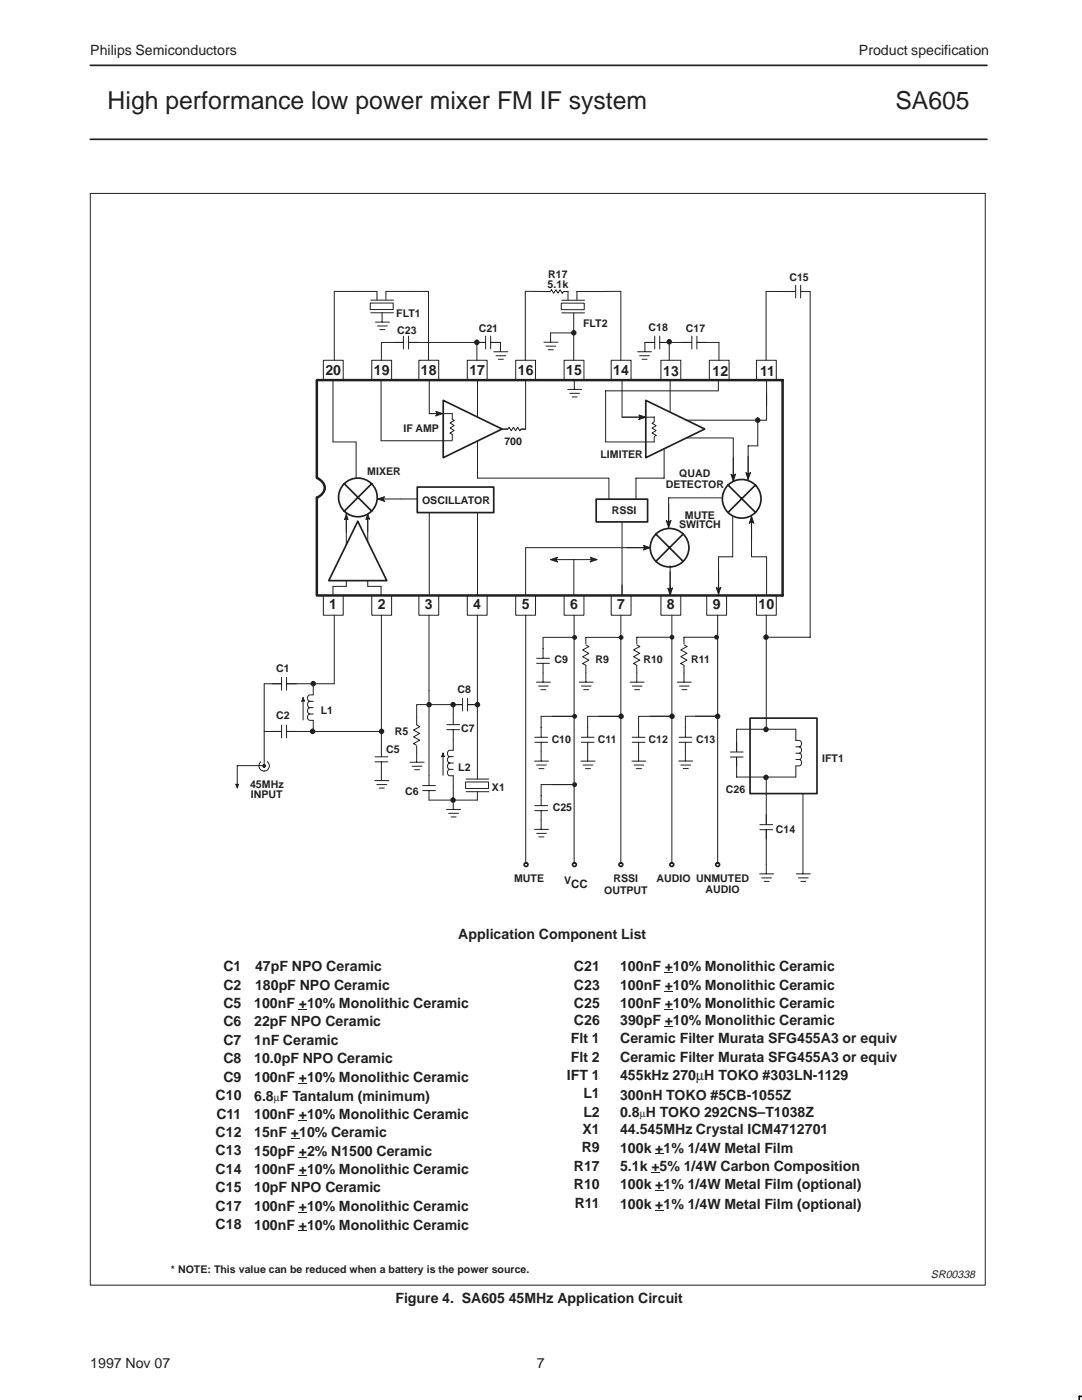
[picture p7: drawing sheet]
<svg xmlns="http://www.w3.org/2000/svg" width="216mm" height="279mm" viewBox="0 0 216 279" stroke-linecap="round" stroke-linejoin="round" font-family="sans-serif">
<path d="M18 13h178.9M18 27.8h178.9" fill="none" stroke="#231f20" stroke-width=".34"/>
<path d="M80 99.6h5.7" fill="none" stroke="#231f20" stroke-width=".2"/>
<path d="M64.5 71.9h4v4h-4z" fill-rule="evenodd" fill="#fff"/>
<path d="M18 38.6h178.6v217.9h-178.6zM64.5 71.9h4v4h-4z" fill="none" stroke="#231f20" stroke-width=".2"/>
<path d="M128.9 79.9l11.7 5.7-11.7 5.7z" fill="#fff"/>
<path d="M140.6 85.6l-11.7-5.7v11.4l11.7-5.7" fill="none" stroke="#231f20" stroke-width=".34"/>
<path d="M66.4 75.9v12.3" fill="none" stroke="#231f20" stroke-width=".2"/>
<circle cx="152.9" cy="121.8" r=".38" fill="#fff"/>
<circle cx="152.9" cy="121.8" r=".38" fill="none" stroke="#231f20" stroke-width=".34"/>
<g fill="none" stroke="#231f20" stroke-width=".2">
<path d="M76 75.9v12.1M85.7 75.9v6.6M95.3 75.9v19.5M104.9 75.9v9.7M124.1 75.9v7.4M133.7 75.9v6.4M143.3 75.9v2.1M153 75.9v5.1M85.7 99.6v21.8M66.4 117v4.4M76 117v4.4M95.3 101.4v20"/>
<path d="M104.9 109.3v12.1M114.5 111.7v9.7M124.1 104.2v17.2M133.7 112.9v8.5M153 111.1v10.3"/>
</g>
<path d="M88.4 79.9l11.7 5.7-11.7 5.7z" fill="#fff"/>
<path d="M100.1 85.6l-11.7-5.7v11.4l11.7-5.7" fill="none" stroke="#231f20" stroke-width=".34"/>
<path d="M119 99.6h10.2v4.6h-10.2z" fill-rule="evenodd" fill="#fff"/>
<g fill="none" stroke="#231f20" stroke-width=".34">
<path d="M119 99.6h10.2v4.6h-10.2zM130.9 106.6l5.4 5.4M136.3 106.6l-5.4 5.4"/>
<circle cx="133.6" cy="109.3" r="3.9"/>
</g>
<circle cx="114.5" cy="121.8" r=".38" fill="#fff"/>
<circle cx="114.5" cy="121.8" r=".38" fill="none" stroke="#231f20" stroke-width=".34"/>
<circle cx="76.1" cy="121.8" r=".38" fill="#fff"/>
<circle cx="76.1" cy="121.8" r=".38" fill="none" stroke="#231f20" stroke-width=".34"/>
<circle cx="104.9" cy="121.8" r=".38" fill="#fff"/>
<circle cx="104.9" cy="121.8" r=".38" fill="none" stroke="#231f20" stroke-width=".34"/>
<circle cx="95.2" cy="121.8" r=".38" fill="#fff"/>
<circle cx="95.2" cy="121.8" r=".38" fill="none" stroke="#231f20" stroke-width=".34"/>
<circle cx="85.6" cy="121.8" r=".38" fill="#fff"/>
<circle cx="85.6" cy="121.8" r=".38" fill="none" stroke="#231f20" stroke-width=".34"/>
<circle cx="66.4" cy="121.8" r=".38" fill="#fff"/>
<circle cx="66.4" cy="121.8" r=".38" fill="none" stroke="#231f20" stroke-width=".34"/>
<path d="M66.4 88.2h4.7v9.5M76 88h14.2M85.7 82.5h1.9M95.3 95.4h26.2v4.2M132.5 89.5v5.9h-5.6v4.2M66.4 117h2.7M69.1 100.8v8M73.4 100.8v8M73.4 117h2.6" fill="none" stroke="#231f20" stroke-width=".2"/>
<path d="M87 82.1l1.3 .4-1.3 .5 .1-.4z" fill-rule="evenodd" fill="#231f20" stroke="#231f20" stroke-width=".2"/>
<circle cx="71.4" cy="99.3" r="3.9" fill="#fff"/>
<g fill="none" stroke="#231f20" stroke-width=".34">
<path d="M68.7 96.5l5.5 5.5M74.2 96.5l-5.5 5.5"/>
<circle cx="71.4" cy="99.3" r="3.9"/>
</g>
<path d="M76.1 99.6h3.9" fill="none" stroke="#231f20" stroke-width=".2"/>
<path d="M75.3 99.6l1.4-.5-.2 .5 .2 .4z" fill-rule="evenodd" fill="#231f20" stroke="#231f20" stroke-width=".2"/>
<path d="M83.3 97.2h15.2v5.1h-15.2z" fill-rule="evenodd" fill="#fff"/>
<path d="M83.3 97.2h15.2v5.1h-15.2z" fill="none" stroke="#231f20" stroke-width=".34"/>
<g fill="none" stroke="#231f20" stroke-width=".2">
<path d="M153 78.4v5.5M100.1 85.6h4.8M124.1 83.3h6.4M137 87.4h9.3v9.6M151.2 89h-1.9v8M69.1 103.2v3M73.4 103.2v2.9M104.9 109.3h24.7M110.6 111.7h7.8M124.1 116.7v3.9M146.2 103.1v8h-2.8v7.7M150 103.1v8h3"/>
<path d="M150 103.8v3.9"/>
</g>
<g fill="#231f20" stroke="#231f20" stroke-width=".2">
<path d="M127.5 82.8l1.4 .5-1.4 .4 .2-.4z" fill-rule="evenodd"/>
<path d="M69.1 102.7l.3 1-.3-.1-.3 .1z" fill-rule="evenodd"/>
<path d="M73.4 102.6l.3 1-.3-.1-.4 .1z" fill-rule="evenodd"/>
<path d="M109.8 111.7l1.4-.5-.2 .5 .2 .4z" fill-rule="evenodd"/>
<path d="M117.8 111.2l1.4 .5-1.4 .4 .2-.4z" fill-rule="evenodd"/>
<path d="M123.7 120l.4 .2 .5-.2-.5 1.4z" fill-rule="evenodd"/>
<path d="M150 103l.4 1.4-.4-.2-.5 .2z" fill-rule="evenodd"/>
</g>
<circle cx="148" cy="99.5" r="3.9" fill="#fff"/>
<g fill="none" stroke="#231f20" stroke-width=".34">
<path d="M145.3 96.8l5.4 5.5M150.7 96.8l-5.4 5.5"/>
<circle cx="148" cy="99.5" r="3.9"/>
</g>
<path d="M149.3 91v3.9M133.7 116.7v3.9" fill="none" stroke="#231f20" stroke-width=".2"/>
<g fill="#231f20" stroke="#231f20" stroke-width=".2">
<path d="M148.8 94.3l.5 .2 .4-.2-.4 1.4z" fill-rule="evenodd"/>
<path d="M133.3 120l.4 .2 .5-.2-.5 1.4z" fill-rule="evenodd"/>
</g>
<path d="M74.2 71.9h3.9v4h-3.9z" fill-rule="evenodd" fill="#fff"/>
<path d="M74.2 71.9h3.9v4h-3.9z" fill="none" stroke="#231f20" stroke-width=".2"/>
<path d="M83.6 71.9h3.9v4h-3.9z" fill-rule="evenodd" fill="#fff"/>
<path d="M83.6 71.9h3.9v4h-3.9z" fill="none" stroke="#231f20" stroke-width=".2"/>
<path d="M93.2 71.9h4v4h-4z" fill-rule="evenodd" fill="#fff"/>
<path d="M93.2 71.9h4v4h-4z" fill="none" stroke="#231f20" stroke-width=".2"/>
<path d="M102.9 71.9h4v4h-4z" fill-rule="evenodd" fill="#fff"/>
<path d="M102.9 71.9h4v4h-4z" fill="none" stroke="#231f20" stroke-width=".2"/>
<path d="M112.6 71.9h3.9v4h-3.9z" fill-rule="evenodd" fill="#fff"/>
<path d="M112.6 71.9h3.9v4h-3.9z" fill="none" stroke="#231f20" stroke-width=".2"/>
<path d="M122 71.9h3.9v4h-3.9z" fill-rule="evenodd" fill="#fff"/>
<path d="M122 71.9h3.9v4h-3.9z" fill="none" stroke="#231f20" stroke-width=".2"/>
<path d="M131.9 71.9h3.9v4h-3.9z" fill-rule="evenodd" fill="#fff"/>
<path d="M131.9 71.9h3.9v4h-3.9z" fill="none" stroke="#231f20" stroke-width=".2"/>
<path d="M141.5 71.9h4v4h-4z" fill-rule="evenodd" fill="#fff"/>
<path d="M141.5 71.9h4v4h-4z" fill="none" stroke="#231f20" stroke-width=".2"/>
<path d="M150.9 71.9h4v4h-4z" fill-rule="evenodd" fill="#fff"/>
<path d="M150.9 71.9h4v4h-4z" fill="none" stroke="#231f20" stroke-width=".2"/>
<path d="M64.5 118.8h4v4h-4z" fill-rule="evenodd" fill="#fff"/>
<path d="M64.5 118.8h4v4h-4z" fill="none" stroke="#231f20" stroke-width=".2"/>
<path d="M74.2 118.8h3.9v4h-3.9z" fill-rule="evenodd" fill="#fff"/>
<path d="M74.2 118.8h3.9v4h-3.9z" fill="none" stroke="#231f20" stroke-width=".2"/>
<path d="M83.6 118.8h3.9v4h-3.9z" fill-rule="evenodd" fill="#fff"/>
<path d="M83.6 118.8h3.9v4h-3.9z" fill="none" stroke="#231f20" stroke-width=".2"/>
<path d="M93.2 118.8h4v4h-4z" fill-rule="evenodd" fill="#fff"/>
<path d="M93.2 118.8h4v4h-4z" fill="none" stroke="#231f20" stroke-width=".2"/>
<path d="M102.9 118.8h4v4h-4z" fill-rule="evenodd" fill="#fff"/>
<path d="M102.9 118.8h4v4h-4z" fill="none" stroke="#231f20" stroke-width=".2"/>
<path d="M112.6 118.8h3.9v4h-3.9z" fill-rule="evenodd" fill="#fff"/>
<path d="M112.6 118.8h3.9v4h-3.9z" fill="none" stroke="#231f20" stroke-width=".2"/>
<path d="M122 118.8h3.9v4h-3.9z" fill-rule="evenodd" fill="#fff"/>
<path d="M122 118.8h3.9v4h-3.9z" fill="none" stroke="#231f20" stroke-width=".2"/>
<path d="M131.9 118.8h3.9v4h-3.9z" fill-rule="evenodd" fill="#fff"/>
<path d="M131.9 118.8h3.9v4h-3.9z" fill="none" stroke="#231f20" stroke-width=".2"/>
<path d="M141 118.8h4v4h-4z" fill-rule="evenodd" fill="#fff"/>
<path d="M141 118.8h4v4h-4z" fill="none" stroke="#231f20" stroke-width=".2"/>
<path d="M150.9 118.8h4v4h-4z" fill-rule="evenodd" fill="#fff"/>
<g fill="none" stroke="#231f20" stroke-width=".2">
<path d="M66.7 58.2v13.7M85.5 58.2v13.7M104.8 58.1v13.8M123.9 58.1v13.8M152.9 58.2v13.7M76.1 68.3v3.6M95.2 68.3v3.6M114.5 62.4v9.5M133.5 68.3v3.6M143.5 68.3v3.6M90.2 82.5v5.3M150.9 118.8h4v4h-4z"/>
<path d="M66.7 122.8v13.7M76.1 122.8v13.7M85.6 122.8v15.1M95.3 122.8v15.1M104.9 122.8v49.7M114.6 122.8v49.7M123.9 122.8v49.7M134.1 122.8v49.7M143.2 122.8v49.7M74.8 155.8h2.8M75.2 156.6h2M75.7 157.3h1"/>
<path d="M76.1 153.9v1.9M89.8 151a.67 .67 0 0 0-.5 .6 .67 .67 0 0 0 .5 .7h.6M89.8 152.3a.66 .66 0 0 0-.5 .6 .66 .66 0 0 0 .5 .7l.6-.1M89.8 153.5a.66 .66 0 0 0-.5 .7 .66 .66 0 0 0 .5 .6h.6v2.2M90.4 147.5v2.2h-.6a.66 .66 0 0 0-.5 .7 .66 .66 0 0 0 .5 .6h.6M92.9 156.1h4.6v1.3h-4.6zM93 158h4.5M93 155.5h4.5M95.3 153.8v1.7M95.3 158v1.7M152.9 155.1v17.4M158.8 145.5v2.3h.7a.66 .66 0 0 1 .5 .6 .66 .66 0 0 1-.5 .6h-.7"/>
<path d="M158.8 150.3h.7a.66 .66 0 0 1 .4 .6 .66 .66 0 0 1-.4 .7M158.8 151.6h.7a.67 .67 0 0 1 .4 .6 .67 .67 0 0 1-.4 .7h-.7v2.2M159.5 149a.66 .66 0 0 1 .4 .7 .66 .66 0 0 1-.4 .6"/>
</g>
<path d="M89.6 83.7h1.4v2.9h-1.4z" fill-rule="evenodd" fill="#fff"/>
<path d="M85.7 82.5h4.5M90.2 83.7l.4 .2-.8 .5 .8 .5-.8 .5 .8 .5-.8 .5 .4 .3M130.5 83.2v5" fill="none" stroke="#231f20" stroke-width=".2"/>
<path d="M129.8 84.3h1.5v2.8h-1.5z" fill-rule="evenodd" fill="#fff"/>
<path d="M120.8 88.2h9.7M130.5 84.2l-.4 .3 .8 .5-.8 .4 .8 .5-.8 .5 .8 .5-.4 .2M152.9 145.5h5.9M152.9 155.1h5.9" fill="none" stroke="#231f20" stroke-width=".2"/>
<path d="M149.7 143.3h13.3v15.1h-13.3z" fill="none" stroke="#231f20" stroke-width=".34"/>
<path d="M150.5 164.5h4.5v1h-4.5z" fill-rule="evenodd" fill="#fff"/>
<g fill="none" stroke="#231f20" stroke-width=".2">
<path d="M71.1 58.2h4.1v1.6M74 59.9h4.5M81.6 58.2h-4.6v1.6M104.8 58.1l4.1 .1M108.7 58.2h4.6v1.6M112.1 59.9h4.5M123.9 58.1l-8.8 .1v1.6M152.9 58.2h4.1M73.9 60.5h4.6v1.3h-4.6zM74 62.4h4.5M74.9 64.3h2.8M75.3 65.1h2"/>
<path d="M75.8 65.8h1M76.2 62.4v1.8M108.5 68.3h2.8M108.9 69.1h2M109.4 69.8h1M109.9 66.4v1.9M112 60.5h4.6v1.3h-4.6zM112.1 62.4h4.5M160.2 158.4v16M151.6 174.4h2.8M151.6 165.6h2.6M151.6 164.6h2.6"/>
<path d="M152 175.2h1.9M152.5 175.9h1M152.9 162.6v1.9M152.9 165.6v1.9M152.9 172.5v1.9M158.9 174.4h2.8M159.3 175.2h2M159.8 175.9h1"/>
</g>
<path d="M109.9 57.6h2.5v1.3h-2.5z" fill-rule="evenodd" fill="#fff"/>
<path d="M109.8 58.2l.3-.4 .4 .7 .4-.7 .4 .7 .5-.7 .4 .7 .2-.3M76.1 68.3h23.8v1.9M98.5 70.2h2.8M99 71h1.9M99.4 71.7h1M109.9 66.4h4.6" fill="none" stroke="#231f20" stroke-width=".2"/>
<path d="M80.5 65.9h1v4.6h-1z" fill-rule="evenodd" fill="#fff"/>
<path d="M78.6 68.3h1.9M80.5 67.1v2.5M81.5 67.1v2.5M81.6 68.3h1.9" fill="none" stroke="#231f20" stroke-width=".2"/>
<path d="M96.9 65.9h1v4.6h-1z" fill-rule="evenodd" fill="#fff"/>
<path d="M95 68.3h1.9M96.9 67.1v2.5M97.9 67.1v2.5M98 68.3h1.9M127.2 70.2h2.8M127.6 71h2M128.1 71.7h1M128.7 68.3v1.9M128.8 68.3h14.7" fill="none" stroke="#231f20" stroke-width=".2"/>
<path d="M138 65.9h1v4.6h-1z" fill-rule="evenodd" fill="#fff"/>
<path d="M136.1 68.3h1.8M138 67.1v2.5M139.1 67.1v2.5M139.1 68.3h1.8" fill="none" stroke="#231f20" stroke-width=".2"/>
<path d="M130.6 65.9h1v4.6h-1z" fill-rule="evenodd" fill="#fff"/>
<path d="M128.7 68.3h1.8M130.6 67.1v2.5M131.6 67.1v2.5M131.7 68.3h1.8" fill="none" stroke="#231f20" stroke-width=".2"/>
<path d="M158.7 55.8h1v4.5h-1z" fill-rule="evenodd" fill="#fff"/>
<path d="M157 58.2h1.7M158.8 56.9v2.6M159.8 56.9v2.6M159.8 58.2h1.9v69h-8.8M143 127.2h-6.5v7.1" fill="none" stroke="#231f20" stroke-width=".2"/>
<g fill="#231f20" stroke="#231f20" stroke-width=".34">
<circle cx="152.8" cy="145.6" r=".38"/>
<circle cx="152.8" cy="127.2" r=".38"/>
</g>
<path d="M135.4 128.7h2.3v4h-2.3z" fill-rule="evenodd" fill="#fff"/>
<path d="M134.1 127.2h-7v7.1M135.2 136.1h2.7M135.6 136.9h1.9M135.8 132.4l.6 .4M136.1 137.6h1M136.5 134.3v1.8M136.5 128.7l.6 .3M137.1 129l-1.3 .7 1.3 .7-1.3 .7 1.3 .6-1.3 .7" fill="none" stroke="#231f20" stroke-width=".2"/>
<circle cx="143" cy="127.2" r=".38" fill="#231f20" stroke="#231f20" stroke-width=".2"/>
<path d="M126 128.7h2.3v4h-2.3z" fill-rule="evenodd" fill="#fff"/>
<path d="M123.9 127.2h-7v7.1M125.7 136.1h2.8M126.2 136.9h1.9M126.4 132.4l.6 .4M126.6 137.6h1M127.1 134.3v1.8M127.1 128.7l.6 .3M127.7 129l-1.3 .7 1.3 .7-1.3 .7 1.3 .6-1.3 .7" fill="none" stroke="#231f20" stroke-width=".2"/>
<circle cx="134.1" cy="127.2" r=".38" fill="#231f20" stroke="#231f20" stroke-width=".2"/>
<path d="M115.8 128.7h2.3v4h-2.3z" fill-rule="evenodd" fill="#fff"/>
<g fill="none" stroke="#231f20" stroke-width=".2">
<path d="M107 136.1h2.8M107.5 136.9h1.9M107.9 137.6h1M108.4 127.2h6.3M108.4 134.3v1.8M115.6 136.1h2.8M116 136.9h1.9M116.5 137.6h1M116.9 134.3v1.8M116.9 128.7l.6 .3M117.5 129l-1.2 .7 1.2 .7-1.2 .7 1.2 .6-1.2 .7 .6 .4M110.2 143h4.5"/>
<path d="M119.5 143h4.4M129.7 142.9h4.4M138.8 142.9h4.4"/>
</g>
<g fill="#231f20" stroke="#231f20" stroke-width=".2">
<circle cx="123.9" cy="127.2" r=".38"/>
<circle cx="114.7" cy="127.2" r=".38"/>
<circle cx="114.7" cy="143" r=".38"/>
</g>
<g fill="#231f20" stroke="#231f20" stroke-width=".34">
<circle cx="143.2" cy="143" r=".38"/>
<circle cx="134.1" cy="143" r=".38"/>
<circle cx="123.9" cy="143" r=".38"/>
</g>
<circle cx="143.2" cy="172.6" r=".38" fill="#fff"/>
<circle cx="143.2" cy="172.6" r=".38" fill="none" stroke="#231f20" stroke-width=".34"/>
<circle cx="134" cy="172.6" r=".38" fill="#fff"/>
<circle cx="134" cy="172.6" r=".38" fill="none" stroke="#231f20" stroke-width=".34"/>
<circle cx="123.9" cy="172.6" r=".38" fill="#fff"/>
<circle cx="123.9" cy="172.6" r=".38" fill="none" stroke="#231f20" stroke-width=".34"/>
<circle cx="114.6" cy="172.6" r=".38" fill="#fff"/>
<circle cx="114.6" cy="172.6" r=".38" fill="none" stroke="#231f20" stroke-width=".34"/>
<circle cx="105" cy="172.6" r=".38" fill="#fff"/>
<circle cx="105" cy="172.6" r=".38" fill="none" stroke="#231f20" stroke-width=".34"/>
<path d="M82.2 55.3h4.5v1h-4.5z" fill-rule="evenodd" fill="#fff"/>
<path d="M76.1 136.5v12.6" fill="none" stroke="#231f20" stroke-width=".2"/>
<path d="M73.7 151h4.5v1h-4.5z" fill-rule="evenodd" fill="#fff"/>
<path d="M85.6 137.9v16.9M95.3 137.9v15.9M74.8 152h2.6M74.8 151h2.6M76.1 149.1v1.8M76.1 152.1v1.8" fill="none" stroke="#231f20" stroke-width=".2"/>
<path d="M88 144.6h4.5v1h-4.5z" fill-rule="evenodd" fill="#fff"/>
<path d="M83.1 140.6h12.2M88.4 150.8v3.9M89.2 145.6h2.5M89.2 144.6h2.5M90.4 142.6v1.9M90.4 145.7v1.8" fill="none" stroke="#231f20" stroke-width=".2"/>
<path d="M88.4 150.2l.3 .8-.3-.1-.3 .1z" fill-rule="evenodd" fill="#231f20" stroke="#231f20" stroke-width=".2"/>
<path d="M92.3 138.2h1v4.5h-1z" fill-rule="evenodd" fill="#fff"/>
<path d="M92.3 139.3v2.6M93.3 139.3v2.6M85.6 159.7h9.7M90.4 140.6h1.9M90.4 140.6v2M93.4 140.6h1.9" fill="none" stroke="#231f20" stroke-width=".2"/>
<path d="M83.2 156.7h4.5v1h-4.5z" fill-rule="evenodd" fill="#fff"/>
<path d="M84.3 157.8h2.6M84.3 156.8h2.6M85.6 154.8v1.9M85.6 157.8v1.9M90.4 159.7v1.8M89.1 161.5h2.8M89.5 162.3h2M90 163h1" fill="none" stroke="#231f20" stroke-width=".2"/>
<path d="M94.9 164.2h4v2.3h-4z" fill-rule="evenodd" fill="#fff"/>
<g fill="#231f20" stroke="#231f20" stroke-width=".34">
<circle cx="90.4" cy="159.7" r=".38"/>
<circle cx="90.4" cy="140.6" r=".38"/>
<circle cx="85.6" cy="140.6" r=".38"/>
<circle cx="95.3" cy="140.6" r=".38"/>
</g>
<path d="M52.7 136.5h14" fill="none" stroke="#231f20" stroke-width=".2"/>
<path d="M56.2 134h1v4.6h-1z" fill-rule="evenodd" fill="#fff"/>
<path d="M52.7 136.5v9.5h23.4M54.3 136.5h1.8M56.2 135.2v2.5M57.2 135.2v2.5M57.3 136.5h1.8M60.5 139.8v3.9M61.8 140a.66 .66 0 0 0-.4 .6 .66 .66 0 0 0 .4 .6h.7M62.5 136.5v2.2h-.7a.67 .67 0 0 0-.4 .6 .67 .67 0 0 0 .4 .7h.7M61.8 141.2a.67 .67 0 0 0-.4 .7 .67 .67 0 0 0 .4 .6h.7M61.8 142.5a.66 .66 0 0 0-.4 .6 .66 .66 0 0 0 .4 .7h.7v2.2" fill="none" stroke="#231f20" stroke-width=".2"/>
<path d="M60.5 139.2l.2 .8-.2-.1-.3 .1z" fill-rule="evenodd" fill="#231f20" stroke="#231f20" stroke-width=".2"/>
<path d="M56.2 143.6h1v4.5h-1z" fill-rule="evenodd" fill="#fff"/>
<path d="M54.3 146h1.8M56.2 144.7v2.6M57.2 144.7v2.6M57.3 146h1.8" fill="none" stroke="#231f20" stroke-width=".2"/>
<path d="M65.8 158.3h4.5v1h-4.5z" fill-rule="evenodd" fill="#fff"/>
<g fill="#231f20" stroke="#231f20" stroke-width=".34">
<circle cx="62.5" cy="136.4" r=".38"/>
<circle cx="62.4" cy="146" r=".38"/>
<circle cx="76.1" cy="146" r=".38"/>
<circle cx="152.8" cy="155.2" r=".38"/>
<circle cx="133.5" cy="68.2" r=".38"/>
<circle cx="114.5" cy="66.4" r=".38"/>
<circle cx="95.1" cy="68.3" r=".38"/>
</g>
<path d="M100.4 85.6h4.5M144 99.4h-10.6v5.9" fill="none" stroke="#231f20" stroke-width=".2"/>
<path d="M101.4 85.1h2.5v1.2h-2.5z" fill-rule="evenodd" fill="#fff"/>
<path d="M143.3 78h-22.5v10.2M101.6 85.3l-.2 .3M101.6 85.3l.4 .7 .4-.7 .5 .7 .4-.7 .4 .7M103.9 85.6l-.2 .4M136.9 83.9h16.1M146.3 91.3v3.9M151.2 83.9v5.1M69.1 112.6v4.4M73.4 112.6v4.4" fill="none" stroke="#231f20" stroke-width=".2"/>
<circle cx="151.2" cy="83.9" r=".38" fill="#231f20" stroke="#231f20" stroke-width=".34"/>
<path d="M145.9 94.6l.4 .2 .5-.2-.5 1.4z" fill-rule="evenodd" fill="#231f20" stroke="#231f20" stroke-width=".2"/>
<path d="M71.4 104.1l5.8 11.8h-11.6z" fill="#fff"/>
<path d="M71.4 104.1l5.8 11.8h-11.6z" fill="none" stroke="#231f20" stroke-width=".34"/>
<path d="M105.9 131.4h4.6v1h-4.6z" fill-rule="evenodd" fill="#fff"/>
<path d="M107.1 132.4h2.5M107.1 131.4h2.5M108.4 127.2v4.1M108.4 132.4v1.9M106.7 151.9h2.7M107.1 152.7h1.9M107.5 153.4h1M108 143h6.3M108 150v1.9" fill="none" stroke="#231f20" stroke-width=".2"/>
<path d="M105.5 147.1h4.6v1h-4.6z" fill-rule="evenodd" fill="#fff"/>
<path d="M106.7 148.1h2.6M106.7 147.1h2.6M108 143v4M108 148.2v1.8M115.9 151.9h2.8M116.3 152.7h2M116.8 153.4h1M117.3 143h6.3M117.3 150v1.9" fill="none" stroke="#231f20" stroke-width=".2"/>
<path d="M114.8 147.1h4.6v1h-4.6z" fill-rule="evenodd" fill="#fff"/>
<path d="M116 148.1h2.5M116 147.1h2.5M117.3 143v4M117.3 148.2v1.8M126.1 151.9h2.8M126.5 152.7h2M127 153.4h1M127.4 143h6.3M127.4 150v1.9" fill="none" stroke="#231f20" stroke-width=".2"/>
<path d="M125 147.1h4.5v1h-4.5z" fill-rule="evenodd" fill="#fff"/>
<path d="M126.1 148.1h2.6M126.1 147.1h2.6M127.4 143v4M127.4 148.2v1.8M135.4 151.9h2.8M135.9 152.7h1.9M136.3 153.4h1M136.8 142.9h6.3M136.8 150v1.9" fill="none" stroke="#231f20" stroke-width=".2"/>
<path d="M134.3 147.1h4.6v1h-4.6z" fill-rule="evenodd" fill="#fff"/>
<path d="M66.7 58.2h4.4M81.6 58.2h3.9M83.1 143.2v7.1M135.5 148.1h2.5M135.5 147.1h2.5M136.8 142.9v4.1M136.8 148.2v1.8" fill="none" stroke="#231f20" stroke-width=".2"/>
<path d="M82.1 144.7h2.3v4h-2.3z" fill-rule="evenodd" fill="#fff"/>
<g fill="none" stroke="#231f20" stroke-width=".2">
<path d="M81.8 152.1h2.8M82.2 152.9h2M82.7 153.6h1M83.1 140.7v2.5M83.1 150.3v1.8M83.2 144.7l.5 .3M83.7 145l-1.2 .7 1.2 .7-1.2 .7 1.2 .6-1.2 .7 .6 .3M90.4 157v2.7M108 156.6h6.7M106.7 165.5h2.7M107.1 166.3h1.9M107.5 167h1"/>
<path d="M108 163.7v1.8"/>
</g>
<path d="M63.2 95.4v-19.5h93v42.9h-93v-19.5M63.3 95.4a2.06 2.06 0 0 1 1.2 2.8l-1.2 1.1" fill="none" stroke="#231f20" stroke-width=".5"/>
<circle cx="114.7" cy="156.6" r=".38" fill="#231f20" stroke="#231f20" stroke-width=".2"/>
<path d="M105.5 160.7h4.6v1h-4.6z" fill-rule="evenodd" fill="#fff"/>
<g fill="none" stroke="#231f20" stroke-width=".2">
<path d="M125.1 109.3h3.9M133.4 100.6v3.9M52.7 152.8h-5.4v3.9M108 156.6v4.1M106.7 161.8h2.6M106.7 160.8h2.6M108 161.8v1.9"/>
<circle cx="52.7" cy="152.8" r="1.04"/>
</g>
<g fill="#231f20" stroke="#231f20" stroke-width=".2">
<path d="M47.1 156.5l.2 .1 .3-.1-.3 .8z" fill-rule="evenodd"/>
<path d="M133 103.9l.4 .2 .5-.2-.5 1.4z" fill-rule="evenodd"/>
<path d="M128.4 108.9l1.4 .4-1.4 .5 .2-.5z" fill-rule="evenodd"/>
<circle cx="52.7" cy="152.8" r=".28"/>
</g>
<path d="M52.1 151.5h1.1v.5h-1.1z" fill-rule="evenodd" fill="#fff"/>
<path d="M133.7 114.1v3.9M143.4 113.9v3.9M52.7 146v6.8" fill="none" stroke="#231f20" stroke-width=".2"/>
<g fill="#231f20" stroke="#231f20" stroke-width=".2">
<path d="M133.3 117.4l.4 .1 .5-.1-.5 1.3z" fill-rule="evenodd"/>
<path d="M142.9 117.2l.5 .2 .4-.2-.4 1.4z" fill-rule="evenodd"/>
</g>
<g fill="#231f20">
<path d="M59.6 201.4h1.7v.2h-1.7z" fill-rule="evenodd"/>
<path d="M59.6 216.2h1.7v.1h-1.7z" fill-rule="evenodd"/>
<path d="M59.6 241.9h1.7v.1h-1.7z" fill-rule="evenodd"/>
<path d="M59.6 245.6h1.7v.1h-1.7z" fill-rule="evenodd"/>
<path d="M58.1 227.2h1.6v.1h-1.6z" fill-rule="evenodd"/>
<path d="M59.6 234.6h1.7v.1h-1.7z" fill-rule="evenodd"/>
<path d="M59.6 230.9h1.7v.1h-1.7z" fill-rule="evenodd"/>
<path d="M59.6 223.5h1.7v.1h-1.7z" fill-rule="evenodd"/>
<path d="M132.6 194.1h1.7v.1h-1.7z" fill-rule="evenodd"/>
<path d="M132.6 197.8h1.7v.1h-1.7z" fill-rule="evenodd"/>
<path d="M130.8 241.4h1.6v.2h-1.6z" fill-rule="evenodd"/>
<path d="M130.8 237.5h1.6v.1h-1.6z" fill-rule="evenodd"/>
<path d="M130 233.9h1.6v.1h-1.6z" fill-rule="evenodd"/>
<path d="M130.8 230.2h1.6v.1h-1.6z" fill-rule="evenodd"/>
<path d="M132.6 201.4h1.7v.2h-1.7z" fill-rule="evenodd"/>
<path d="M132.6 204.8h1.7v.2h-1.7z" fill-rule="evenodd"/>
</g>
<path d="M152.9 145.5h-5.9v9.6h5.9" fill="none" stroke="#231f20" stroke-width=".2"/>
<path d="M144.6 150h4.5v1h-4.5z" fill-rule="evenodd" fill="#fff"/>
<path d="M113.3 77.7h2.8M113.7 78.5h1.9M114.2 79.2h1M114.6 75.9v1.8M152.9 122.8v22.7M145.7 151.1h2.6M145.7 150.1h2.6M147 148.1v1.9M147 151.1v1.9" fill="none" stroke="#231f20" stroke-width=".2"/>
<path d="M215.9 278.7h-.5v.7" fill="none" stroke="#000" stroke-width=".32"/>
<g font-size="4.9" fill="#231f20">
<text x="21.5" y="21.8">High performance low power mixer FM IF system</text>
<text x="178.7" y="21.8">SA605</text>
</g>
<g font-size="2.8" fill="#231f20">
<text x="18" y="10.9">Philips Semiconductors</text>
<text x="171.4" y="10.9">Product specification</text>
<text x="64.9" y="74.8">20</text>
<text x="74.6" y="74.8">19</text>
<text x="84" y="74.8">18</text>
<text x="93.7" y="74.8">17</text>
<text x="103.3" y="74.8">16</text>
<text x="113" y="74.8">15</text>
<text x="122.4" y="74.8">14</text>
<text x="132.4" y="75.1">13</text>
<text x="142.2" y="75.1">12</text>
<text x="151.7" y="75.1">11</text>
<text x="65.7" y="121.5">1</text>
<text x="75.4" y="121.5">2</text>
<text x="84.8" y="121.5">3</text>
<text x="94.4" y="121.5">4</text>
<text x="104.1" y="121.5">5</text>
<text x="113.8" y="121.5">6</text>
<text x="123.2" y="121.5">7</text>
<text x="133.1" y="121.5">8</text>
<text x="142.2" y="121.5">9</text>
<text x="151.4" y="121.5">10</text>
<text x="91.4" y="187.4">Application Component List</text>
<text x="44.6" y="193.8">C1</text>
<text x="44.6" y="197.5">C2</text>
<text x="50.9" y="193.8">47pF NPO Ceramic</text>
<text x="50.9" y="197.5">180pF NPO Ceramic</text>
<text x="114.5" y="193.8">C21</text>
<text x="114.5" y="197.5">C23</text>
<text x="123.7" y="193.9">100nF +10% Monolithic Ceramic</text>
<text x="123.7" y="197.6">100nF +10% Monolithic Ceramic</text>
<text x="44.6" y="201.2">C5</text>
<text x="50.7" y="201.2">100nF +10% Monolithic Ceramic</text>
<text x="114.5" y="201.1">C25</text>
<text x="123.7" y="201.2">100nF +10% Monolithic Ceramic</text>
<text x="44.6" y="204.8">C6</text>
<text x="44.6" y="208.5">C7</text>
<text x="50.7" y="204.8">22pF NPO Ceramic</text>
<text x="50.7" y="208.5">1nF Ceramic</text>
<text x="113.9" y="208.2">Flt 1</text>
<text x="114.5" y="204.6">C26</text>
<text x="123.7" y="208.2">Ceramic Filter Murata SFG455A3 or equiv</text>
<text x="123.7" y="204.6">390pF +10% Monolithic Ceramic</text>
<text x="44.6" y="212.2">C8</text>
<text x="44.6" y="215.9">C9</text>
<text x="50.7" y="216">100nF +10% Monolithic Ceramic</text>
<text x="50.7" y="212.2">10.0pF NPO Ceramic</text>
<text x="113.1" y="215.5">IFT 1</text>
<text x="113.9" y="211.9">Flt 2</text>
<text x="123.7" y="215.6">455kHz 270µH TOKO #303LN-1129</text>
<text x="123.7" y="211.9">Ceramic Filter Murata SFG455A3 or equiv</text>
<text x="43" y="219.6">C10</text>
<text x="50.7" y="219.6">6.8 F Tantalum (minimum)</text>
<text x="116.4" y="219.2">L1</text>
<text x="123.7" y="219.6">300nH TOKO #5CB-1055Z</text>
<text x="43" y="226.9">C12</text>
<text x="43.2" y="223.2">C11</text>
<text x="50.7" y="227">15nF +10% Ceramic</text>
<text x="50.7" y="223.3">100nF +10% Monolithic Ceramic</text>
<text x="116.2" y="226.3">X1</text>
<text x="116.4" y="222.9">L2</text>
<text x="123.7" y="226.3">44.545MHz Crystal ICM4712701</text>
<text x="123.7" y="223">0.8 H TOKO 292CNS–T1038Z</text>
<text x="43" y="230.6">C13</text>
<text x="50.7" y="230.7">150pF +2% N1500 Ceramic</text>
<text x="114.5" y="233.6">R17</text>
<text x="116.1" y="229.9">R9</text>
<text x="123.7" y="233.7">5.1k +5% 1/4W Carbon Composition</text>
<text x="123.7" y="230">100k +1% 1/4W Metal Film</text>
<text x="43" y="234.3">C14</text>
<text x="43" y="237.9">C15</text>
<text x="50.7" y="234.4">100nF +10% Monolithic Ceramic</text>
<text x="50.7" y="237.9">10pF NPO Ceramic</text>
<text x="114.5" y="237.2">R10</text>
<text x="123.7" y="237.3">100k +1% 1/4W Metal Film (optional)</text>
<text x="43" y="241.6">C17</text>
<text x="43" y="245.3">C18</text>
<text x="50.7" y="241.7">100nF +10% Monolithic Ceramic</text>
<text x="50.7" y="245.4">100nF +10% Monolithic Ceramic</text>
<text x="114.7" y="241.2">R11</text>
<text x="123.7" y="241.2">100k +1% 1/4W Metal Film (optional)</text>
<text x="78.9" y="260">Figure 4. SA605 45MHz Application Circuit</text>
<text x="18" y="273">1997 Nov 07</text>
<text x="107.1" y="273">7</text>
</g>
<text font-size="2.3" fill="#231f20" x="114" y="177.1">CC</text>
<text font-size="2.2" fill="#231f20" x="185.8" y="255">SR00338</text>
<g font-size="2.1" fill="#231f20">
<text x="109.3" y="57.5">5.1k</text>
<text x="109.4" y="55.5">R17</text>
<text x="157.5" y="56.1">C15</text>
<text x="79.1" y="63.2">FLT1</text>
<text x="116.3" y="65.3">FLT2</text>
<text x="129.4" y="66">C18</text>
<text x="79.2" y="66.6">C23</text>
<text x="95.5" y="66.3">C21</text>
<text x="136.9" y="66.3">C17</text>
<text x="80.5" y="86.3">IF AMP</text>
<text x="100.6" y="88.8">700</text>
<text x="73.3" y="94.9">MIXER</text>
<text x="119.8" y="91.4">LIMITER</text>
<text x="135.5" y="95.2">QUAD</text>
<text x="84.2" y="100.5">OSCILLATOR</text>
<text x="132.8" y="97.4">DETECTOR</text>
<text x="122.1" y="102.6">RSSI</text>
<text x="135.5" y="105.4">SWITCH</text>
<text x="136.7" y="103.5">MUTE</text>
<text x="55.1" y="134.1">C1</text>
<text x="110.7" y="132.4">C9</text>
<text x="118.8" y="132.4">R9</text>
<text x="128.4" y="132.4">R10</text>
<text x="137.9" y="132.4">R11</text>
<text x="55.1" y="143.6">C2</text>
<text x="64" y="142.5">L1</text>
<text x="91.3" y="138.3">C8</text>
<text x="78.8" y="146.7">R5</text>
<text x="92" y="146.1">C7</text>
<text x="110.1" y="148.3">C10</text>
<text x="119.3" y="148.3">C11</text>
<text x="129.4" y="148.3">C12</text>
<text x="138.9" y="148.3">C13</text>
<text x="77.1" y="150.3">C5</text>
<text x="91.4" y="153.9">L2</text>
<text x="164.1" y="152">IFT1</text>
<text x="49.9" y="157.2">45MHz</text>
<text x="50.1" y="159.2">INPUT</text>
<text x="80.8" y="158.6">C6</text>
<text x="98.2" y="157.9">X1</text>
<text x="110.3" y="161.9">C25</text>
<text x="144.8" y="158.2">C26</text>
<text x="154.8" y="166.3">C14</text>
<text x="102.6" y="176.1">MUTE</text>
<text x="112.6" y="176.5">V</text>
<text x="120.5" y="178.5">OUTPUT</text>
<text x="122.4" y="176.1">RSSI</text>
<text x="131" y="176.1">AUDIO UNMUTED</text>
<text x="140.8" y="178.1">AUDIO</text>
<text x="54.6" y="219.6">µ</text>
<text x="127.6" y="223">µ</text>
<text x="34.1" y="254">* NOTE: This value can be reduced when a battery is the power source.</text>
</g>
</svg>
